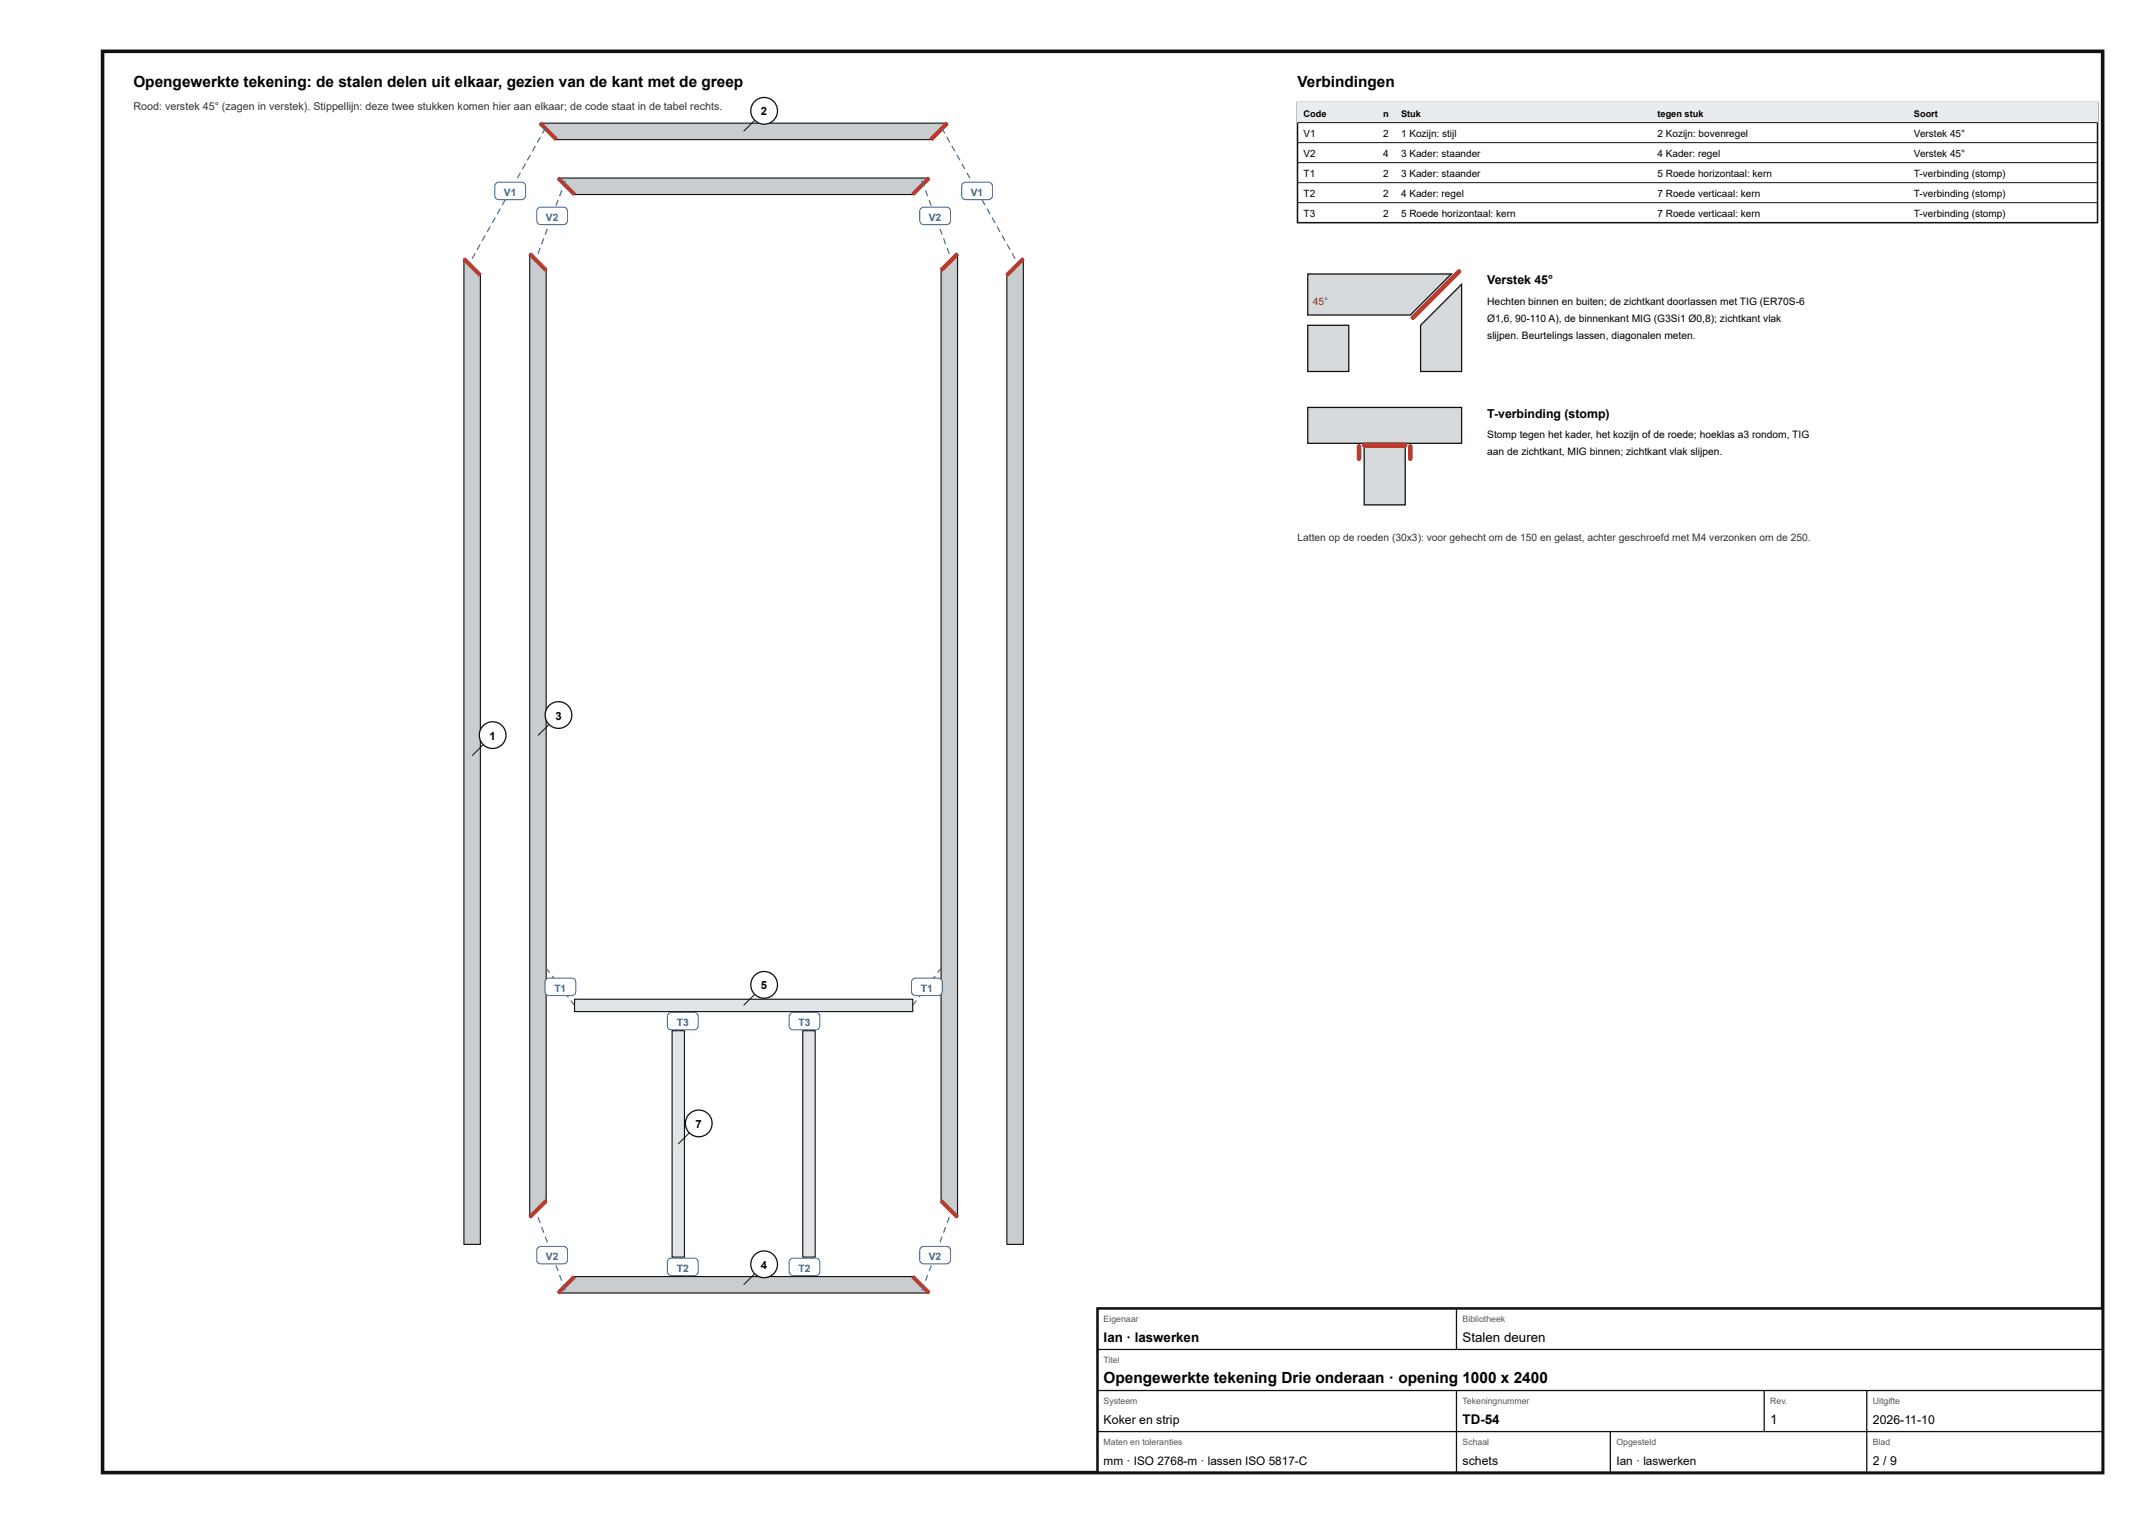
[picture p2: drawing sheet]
<svg xmlns="http://www.w3.org/2000/svg" width="420mm" height="297mm" viewBox="0 0 420 297" stroke-linecap="round" stroke-linejoin="round" font-family="sans-serif">
<path d="M20 10h390v277h-390z" fill="none" stroke="#111" stroke-width=".7" stroke-linecap="butt"/>
<path d="M90.5 50.4l3.2 3.2v188.9h-3.2z" fill="#c9cdd0"/>
<path d="M90.5 50.4l3.2 3.2v188.9h-3.2z" fill="none" stroke="#111" stroke-width=".22"/>
<path d="M90.5 50.4l3.2 3.2" fill="none" stroke="#c0392b" stroke-width=".8" stroke-linecap="butt"/>
<path d="M199.5 50.4v192.1h-3.2v-188.9z" fill="#c9cdd0"/>
<path d="M199.5 50.4v192.1h-3.2v-188.9z" fill="none" stroke="#111" stroke-width=".22"/>
<path d="M199.5 50.4l-3.2 3.2" fill="none" stroke="#c0392b" stroke-width=".8" stroke-linecap="butt"/>
<path d="M105.3 24h79.4l-3.2 3.2h-73z" fill="#c9cdd0"/>
<path d="M105.3 24h79.4l-3.2 3.2h-73z" fill="none" stroke="#111" stroke-width=".22"/>
<path d="M105.3 24l3.2 3.2M184.7 24l-3.2 3.2" fill="none" stroke="#c0392b" stroke-width=".8" stroke-linecap="butt"/>
<path d="M103.3 49.5l3.2 3.2v181.3l-3.2 3.2z" fill="#c9cdd0"/>
<path d="M103.3 49.5l3.2 3.2v181.3l-3.2 3.2z" fill="none" stroke="#111" stroke-width=".22"/>
<path d="M103.3 49.5l3.2 3.2M106.5 234l-3.2 3.2" fill="none" stroke="#c0392b" stroke-width=".8" stroke-linecap="butt"/>
<path d="M183.5 52.7l3.2-3.2v187.7l-3.2-3.2z" fill="#c9cdd0"/>
<path d="M183.5 52.7l3.2-3.2v187.7l-3.2-3.2z" fill="none" stroke="#111" stroke-width=".22"/>
<path d="M186.7 49.5l-3.2 3.2M183.5 234l3.2 3.2" fill="none" stroke="#c0392b" stroke-width=".8" stroke-linecap="butt"/>
<path d="M112 248.8h66l3.2 3.2h-72.4z" fill="#c9cdd0"/>
<path d="M112 248.8h66l3.2 3.2h-72.4z" fill="none" stroke="#111" stroke-width=".22"/>
<path d="M112 248.8l-3.2 3.2M178 248.8l3.2 3.2" fill="none" stroke="#c0392b" stroke-width=".8" stroke-linecap="butt"/>
<path d="M108.8 34.7h72.4l-3.2 3.2h-66z" fill="#c9cdd0"/>
<path d="M108.8 34.7h72.4l-3.2 3.2h-66z" fill="none" stroke="#111" stroke-width=".22"/>
<path d="M108.8 34.7l3.2 3.2M181.2 34.7l-3.2 3.2" fill="none" stroke="#c0392b" stroke-width=".8" stroke-linecap="butt"/>
<path d="M112 194.7h66v2.4h-66z" fill="#e2e5e7"/>
<path d="M112 194.7h66v2.4h-66z" fill="none" stroke="#111" stroke-width=".22"/>
<path d="M131 200.9h2.5v44.1h-2.5z" fill="#e2e5e7"/>
<path d="M131 200.9h2.5v44.1h-2.5z" fill="none" stroke="#111" stroke-width=".22"/>
<path d="M156.5 200.9h2.4v44.1h-2.4z" fill="#e2e5e7"/>
<path d="M156.5 200.9h2.4v44.1h-2.4z" fill="none" stroke="#111" stroke-width=".22"/>
<path d="M92.6 49.3l.1 .1-.5 1.1-.2-.1zM93.5 47.6l.2 .1-.6 1-.2-.1zM94.5 45.8l.2 .1-.6 1.1-.2-.1zM95.5 44.1l.2 .1-.6 1-.2-.1zM96.5 42.3l.2 .2-.6 1-.2-.1zM97.4 40.6l.2 .1-.5 1.1-.2-.2zM98.4 38.9l.2 .1-.6 1-.2-.1zM99.4 37.1l.2 .1-.6 1.1-.2-.1zM100.4 35.4l.2 .1-.6 1-.2-.1zM101.4 33.6l.2 .1-.6 1.1-.2-.1zM102.3 31.9l.2 .1-.6 1-.1-.1zM103.3 30.1l.2 .1-.6 1.1-.2-.1zM104.3 28.4l.2 .1-.6 1-.2-.1zM105.3 26.7l.2 .1-.6 1-.2-.1zM106.3 24.9l.2 .1-.6 1.1-.2-.1zM106.8 23.9l.2 .2-.2 .2-.1-.1z" fill="#1f5fa8"/>
<path d="M96.7 35.7l.6-.2h4.4a.8 .8 0 0 1 .8 .8v1.8a.8 .8 0 0 1-.8 .8h-4.4a.8 .8 0 0 1-.8-.8v-1.9z" fill="#fff"/>
<path d="M96.7 35.7l.6-.2h4.4a.8 .8 0 0 1 .8 .8v1.8a.8 .8 0 0 1-.8 .8h-4.4a.8 .8 0 0 1-.8-.8v-1.9z" fill="none" stroke="#1f5fa8" stroke-width=".2"/>
<path d="M197.3 49.4l.1-.1 .6 1.1-.2 .1zM196.3 47.7l.2-.1 .6 1-.2 .1zM195.3 45.9l.2-.1 .6 1.1-.2 .1zM194.3 44.2l.2-.1 .6 1-.2 .1zM193.3 42.5l.2-.2 .6 1.1-.2 .1zM192.4 40.7l.1-.1 .6 1-.2 .2zM191.4 39l.2-.1 .6 1-.2 .1zM190.4 37.2l.2-.1 .6 1.1-.2 .1zM189.4 35.5l.2-.1 .6 1-.2 .1zM188.4 33.7l.2-.1 .6 1.1-.2 .1zM187.5 32l.2-.1 .5 1-.2 .1zM186.5 30.2l.2-.1 .6 1.1-.2 .1zM185.5 28.5l.2-.1 .6 1-.2 .1zM184.5 26.8l.2-.1 .6 1-.2 .1zM183.5 25l.2-.1 .6 1.1-.2 .1zM183 24.1l.2-.2 .1 .3-.1 .1z" fill="#1f5fa8"/>
<path d="M187.8 35.7l.5-.2h4.4a.8 .8 0 0 1 .8 .8v1.8a.8 .8 0 0 1-.8 .8h-4.4a.8 .8 0 0 1-.8-.8v-1.9z" fill="#fff"/>
<path d="M187.8 35.7l.5-.2h4.4a.8 .8 0 0 1 .8 .8v1.8a.8 .8 0 0 1-.8 .8h-4.4a.8 .8 0 0 1-.8-.8v-1.9z" fill="none" stroke="#1f5fa8" stroke-width=".2"/>
<path d="M104.8 237.3l.2-.1 .4 1.1-.2 .1zM105.5 239.2l.2-.1 .4 1.1-.2 .1zM106.2 241l.2-.1 .4 1.2h-.2zM106.9 242.9l.2-.1 .4 1.1-.2 .1zM107.6 244.8l.2-.1 .4 1.1-.2 .1zM108.3 246.6h.2l.4 1.1-.2 .1zM109 248.5l.2-.1 .4 1.2h-.2zM109.7 250.4l.2-.1 .4 1.1-.2 .1z" fill="#1f5fa8"/>
<path d="M104.9 243.2l.6-.3h4.4a.8 .8 0 0 1 .8 .8v1.8a.8 .8 0 0 1-.8 .8h-4.4a.8 .8 0 0 1-.8-.8v-1.9z" fill="#fff"/>
<path d="M104.9 243.2l.6-.3h4.4a.8 .8 0 0 1 .8 .8v1.8a.8 .8 0 0 1-.8 .8h-4.4a.8 .8 0 0 1-.8-.8v-1.9z" fill="none" stroke="#1f5fa8" stroke-width=".2"/>
<path d="M105.2 48.3l.2 .1-.4 1.1-.2-.1zM105.9 46.4l.2 .1-.4 1.1-.2-.1zM106.6 44.6h.2l-.4 1.2-.2-.1zM107.3 42.7l.2 .1-.4 1.1-.2-.1zM108 40.8l.2 .1-.4 1.1-.2-.1zM108.7 38.9l.2 .1-.4 1.1h-.2zM109.4 37.1h.2l-.4 1.2-.2-.1zM110.1 35.2l.2 .1-.4 1.1-.2-.1z" fill="#1f5fa8"/>
<path d="M104.9 40.6l.6-.2h4.4a.8 .8 0 0 1 .8 .8v1.8a.8 .8 0 0 1-.8 .8h-4.4a.8 .8 0 0 1-.8-.8v-2z" fill="#fff"/>
<path d="M104.9 40.6l.6-.2h4.4a.8 .8 0 0 1 .8 .8v1.8a.8 .8 0 0 1-.8 .8h-4.4a.8 .8 0 0 1-.8-.8v-2z" fill="none" stroke="#1f5fa8" stroke-width=".2"/>
<path d="M185 237.2l.2 .1-.4 1.1-.2-.1zM184.3 239.1l.2 .1-.4 1.1-.2-.1zM183.6 240.9l.2 .1-.4 1.1h-.2zM182.9 242.8l.2 .1-.4 1.1-.2-.1zM182.2 244.7l.2 .1-.4 1.1-.2-.1zM181.5 246.6h.2l-.4 1.2-.2-.1zM180.8 248.4l.2 .1-.4 1.1h-.2zM180.1 250.3l.2 .1-.4 1.1-.2-.1z" fill="#1f5fa8"/>
<path d="M179.6 243.2l.5-.3h4.4a.8 .8 0 0 1 .8 .8v1.8a.8 .8 0 0 1-.8 .8h-4.4a.8 .8 0 0 1-.8-.8l.1-1.9z" fill="#fff"/>
<path d="M179.6 243.2l.5-.3h4.4a.8 .8 0 0 1 .8 .8v1.8a.8 .8 0 0 1-.8 .8h-4.4a.8 .8 0 0 1-.8-.8l.1-1.9z" fill="none" stroke="#1f5fa8" stroke-width=".2"/>
<path d="M184.6 48.4l.2-.1 .4 1.1-.2 .1zM183.9 46.5l.2-.1 .4 1.1-.2 .1zM183.2 44.6h.2l.4 1.1-.2 .1zM182.5 42.8l.2-.1 .4 1.1-.2 .1zM181.8 40.9l.2-.1 .4 1.1-.2 .1zM181.1 39l.2-.1 .4 1.2h-.2zM180.4 37.1h.2l.4 1.1-.2 .1zM179.7 35.3l.2-.1 .4 1.1-.2 .1z" fill="#1f5fa8"/>
<path d="M179.6 40.6l.5-.2h4.4a.8 .8 0 0 1 .8 .8v1.8a.8 .8 0 0 1-.8 .8h-4.4a.8 .8 0 0 1-.8-.8l.1-2z" fill="#fff"/>
<path d="M179.6 40.6l.5-.2h4.4a.8 .8 0 0 1 .8 .8v1.8a.8 .8 0 0 1-.8 .8h-4.4a.8 .8 0 0 1-.8-.8l.1-2z" fill="none" stroke="#1f5fa8" stroke-width=".2"/>
<path d="M111.2 195.1l.2-.2 .7 1-.2 .1zM110 193.5l.2-.2 .7 1-.2 .1zM108.8 191.9l.2-.2 .7 1-.2 .1zM107.6 190.3l.2-.2 .7 1-.2 .1zM106.4 188.8l.2-.2 .7 .9-.2 .1z" fill="#1f5fa8"/>
<path d="M106.5 190.9l.6-.3h4.4a.8 .8 0 0 1 .8 .8v1.8a.8 .8 0 0 1-.8 .8h-4.4a.8 .8 0 0 1-.8-.8v-1.9z" fill="#fff"/>
<path d="M106.5 190.9l.6-.3h4.4a.8 .8 0 0 1 .8 .8v1.8a.8 .8 0 0 1-.8 .8h-4.4a.8 .8 0 0 1-.8-.8v-1.9z" fill="none" stroke="#1f5fa8" stroke-width=".2"/>
<path d="M178.6 194.9l.2 .2-.7 .9-.2-.1zM179.8 193.3l.2 .2-.7 .9-.2-.1zM181 191.7l.2 .2-.7 .9-.2-.1zM182.2 190.1l.2 .2-.7 .9-.2-.1zM183.4 188.6l.2 .2-.7 .8-.2-.1z" fill="#1f5fa8"/>
<path d="M178 190.9l.5-.3h4.4a.8 .8 0 0 1 .8 .8v1.8a.8 .8 0 0 1-.8 .8h-4.4a.8 .8 0 0 1-.8-.8v-1.9z" fill="#fff"/>
<path d="M178 190.9l.5-.3h4.4a.8 .8 0 0 1 .8 .8v1.8a.8 .8 0 0 1-.8 .8h-4.4a.8 .8 0 0 1-.8-.8v-1.9z" fill="none" stroke="#1f5fa8" stroke-width=".2"/>
<path d="M132.1 245h.2l.6 1-.2 .1zM133 246.9l.2-.1 .5 1.1h-.2zM133.8 248.7l.2-.1 .1 .1-.2 .1z" fill="#1f5fa8"/>
<path d="M130.4 245.4l.5-.2h4.4a.8 .8 0 0 1 .8 .8v1.8a.8 .8 0 0 1-.8 .8h-4.4a.8 .8 0 0 1-.8-.8v-2z" fill="#fff"/>
<path d="M130.4 245.4l.5-.2h4.4a.8 .8 0 0 1 .8 .8v1.8a.8 .8 0 0 1-.8 .8h-4.4a.8 .8 0 0 1-.8-.8v-2z" fill="none" stroke="#1f5fa8" stroke-width=".2"/>
<path d="M132.7 199.7l.2 .1-.6 1.1-.2-.1zM133.5 197.9l.2 .1-.5 1.1-.2-.1zM133.9 197.1l.2 .1v.1l-.2-.1z" fill="#1f5fa8"/>
<path d="M130.4 197.5l.5-.2h4.4a.8 .8 0 0 1 .8 .8v1.8a.8 .8 0 0 1-.8 .8h-4.4a.8 .8 0 0 1-.8-.8v-1.9z" fill="#fff"/>
<path d="M130.4 197.5l.5-.2h4.4a.8 .8 0 0 1 .8 .8v1.8a.8 .8 0 0 1-.8 .8h-4.4a.8 .8 0 0 1-.8-.8v-1.9z" fill="none" stroke="#1f5fa8" stroke-width=".2"/>
<path d="M157.6 245h.2l-.5 1.1-.2-.1zM156.8 246.8l.2 .1-.5 1h-.2zM156 248.6l.2 .1-.1 .1-.2-.1z" fill="#1f5fa8"/>
<path d="M154.1 245.4l.6-.2h4.4a.8 .8 0 0 1 .8 .8v1.8a.8 .8 0 0 1-.8 .8h-4.4a.8 .8 0 0 1-.8-.8v-2z" fill="#fff"/>
<path d="M154.1 245.4l.6-.2h4.4a.8 .8 0 0 1 .8 .8v1.8a.8 .8 0 0 1-.8 .8h-4.4a.8 .8 0 0 1-.8-.8v-2z" fill="none" stroke="#1f5fa8" stroke-width=".2"/>
<path d="M157.1 199.8l.2-.1 .5 1.1-.2 .1zM156.3 198l.2-.1 .5 1.1-.2 .1zM155.9 197.2l.2-.1v.1l-.2 .1z" fill="#1f5fa8"/>
<path d="M154.1 197.5l.6-.2h4.4a.8 .8 0 0 1 .8 .8v1.8a.8 .8 0 0 1-.8 .8h-4.4a.8 .8 0 0 1-.8-.8v-1.9z" fill="#fff"/>
<path d="M154.1 197.5l.6-.2h4.4a.8 .8 0 0 1 .8 .8v1.8a.8 .8 0 0 1-.8 .8h-4.4a.8 .8 0 0 1-.8-.8v-1.9z" fill="none" stroke="#1f5fa8" stroke-width=".2"/>
<path d="M94.3 145.1l-2.2 2.2" fill="none" stroke="#111" stroke-width=".19"/>
<circle cx="96.1" cy="143.3" r="2.6" fill="#fff"/>
<circle cx="96.1" cy="143.3" r="2.6" fill="none" stroke="#111" stroke-width=".25"/>
<path d="M147.2 23.4l-2.2 2.2" fill="none" stroke="#111" stroke-width=".19"/>
<circle cx="149" cy="21.6" r="2.6" fill="#fff"/>
<circle cx="149" cy="21.6" r="2.6" fill="none" stroke="#111" stroke-width=".25"/>
<path d="M107.1 141.1l-2.2 2.2" fill="none" stroke="#111" stroke-width=".19"/>
<circle cx="108.9" cy="139.3" r="2.6" fill="#fff"/>
<circle cx="108.9" cy="139.3" r="2.6" fill="none" stroke="#111" stroke-width=".25"/>
<path d="M147.2 248.2l-2.2 2.2" fill="none" stroke="#111" stroke-width=".19"/>
<circle cx="149" cy="246.4" r="2.6" fill="#fff"/>
<circle cx="149" cy="246.4" r="2.6" fill="none" stroke="#111" stroke-width=".25"/>
<path d="M147.2 193.7l-2.2 2.2" fill="none" stroke="#111" stroke-width=".19"/>
<circle cx="149" cy="191.9" r="2.6" fill="#fff"/>
<circle cx="149" cy="191.9" r="2.6" fill="none" stroke="#111" stroke-width=".25"/>
<path d="M134.5 220.7l-2.2 2.2" fill="none" stroke="#111" stroke-width=".19"/>
<circle cx="136.2" cy="218.9" r="2.6" fill="#fff"/>
<circle cx="136.2" cy="218.9" r="2.6" fill="none" stroke="#111" stroke-width=".25"/>
<path d="M253 20h156v23.4h-156z" fill="none" stroke="#111" stroke-width=".3"/>
<path d="M253 20h156v3.9h-156z" fill="#e9ecee"/>
<path d="M253 23.9h156M253 27.8h156M253 31.7h156M253 35.6h156M253 39.5h156" fill="none" stroke="#111" stroke-width=".19"/>
<path d="M255 53.4h28l-8 8h-20z" fill="#d7dadc"/>
<path d="M255 53.4h28l-8 8h-20z" fill="none" stroke="#111" stroke-width=".25"/>
<path d="M255 63.4h8v9h-8z" fill="#d7dadc"/>
<path d="M255 63.4h8v9h-8z" fill="none" stroke="#111" stroke-width=".25"/>
<path d="M285 55.4v17h-8v-9z" fill="#d7dadc"/>
<path d="M285 55.4v17h-8v-9z" fill="none" stroke="#111" stroke-width=".25"/>
<path d="M284.5 52.9l-9 9" fill="none" stroke="#c0392b" stroke-width=".9"/>
<path d="M255 79.4h30v7h-30z" fill="#d7dadc"/>
<path d="M255 79.4h30v7h-30z" fill="none" stroke="#111" stroke-width=".25"/>
<path d="M266 86.4h8v12h-8z" fill="#d7dadc"/>
<path d="M266 86.4h8v12h-8z" fill="none" stroke="#111" stroke-width=".25"/>
<path d="M265 87v2.4M266 86.8h8M275 87v2.4" fill="none" stroke="#c0392b" stroke-width=".9"/>
<path d="M214 255h196v32h-196z" fill="#fff"/>
<path d="M214 255h196v32h-196z" fill="none" stroke="#111" stroke-width=".5"/>
<path d="M284 255v8M214 263h196M214 271h196M214 279h196M284 271v16M314 279v8M344 271v8M364 271v16" fill="none" stroke="#111" stroke-width=".25"/>
<g font-size="3">
<text x="26" y="17">Opengewerkte tekening: de stalen delen uit elkaar, gezien van de kant met de greep</text>
<text x="253" y="17">Verbindingen</text>
<text x="215.2" y="269.6">Opengewerkte tekening Drie onderaan · opening 1000 x 2400</text>
</g>
<g font-size="2.6">
<text x="215.2" y="261.6">Ian · laswerken</text>
<text x="285.2" y="261.6">Stalen deuren</text>
<text x="285.2" y="277.6">TD-54</text>
<text x="345.2" y="277.6">1</text>
</g>
<g font-size="2.4">
<text x="290" y="55.4">Verstek 45°</text>
<text x="290" y="81.4">T-verbinding (stomp)</text>
<text x="215.2" y="277.6">Koker en strip</text>
<text x="365.2" y="277.6">2026-11-10</text>
<text x="285.2" y="285.6">schets</text>
<text x="365.2" y="285.6">2 / 9</text>
</g>
<g font-size="2.3">
<text x="215.2" y="285.6">mm · ISO 2768-m · lassen ISO 5817-C</text>
<text x="315.2" y="285.6">Ian · laswerken</text>
</g>
<g font-size="2.2">
<text x="148.4" y="22.5">2</text>
<text x="108.3" y="140.2">3</text>
<text x="95.4" y="144.2">1</text>
<text x="148.4" y="192.8">5</text>
<text x="135.6" y="219.8">7</text>
<text x="148.4" y="247.3">4</text>
</g>
<text font-size="2.1" fill="#333" x="26" y="21.5">Rood: verstek 45° (zagen in verstek). Stippellijn: deze twee stukken komen hier aan elkaar; de code staat in de tabel rechts.</text>
<g font-size="2" fill="#1f5fa8">
<text x="98.3" y="38.2">V1</text>
<text x="189.3" y="38.2">V1</text>
<text x="106.4" y="43.1">V2</text>
<text x="181.1" y="43.1">V2</text>
<text x="108.1" y="193.3">T1</text>
<text x="179.6" y="193.3">T1</text>
<text x="132" y="200">T3</text>
<text x="155.7" y="200">T3</text>
<text x="106.4" y="245.6">V2</text>
<text x="181.1" y="245.6">V2</text>
<text x="132" y="247.9">T2</text>
<text x="155.7" y="247.9">T2</text>
</g>
<text font-size="2" fill="#c0392b" x="256" y="59.4">45°</text>
<g font-size="2">
<text x="290" y="59.4">Hechten binnen en buiten; de zichtkant doorlassen met TIG (ER70S-6</text>
<text x="290" y="62.7">Ø1,6, 90-110 A), de binnenkant MIG (G3Si1 Ø0,8); zichtkant vlak</text>
<text x="290" y="66">slijpen. Beurtelings lassen, diagonalen meten.</text>
<text x="290" y="85.4">Stomp tegen het kader, het kozijn of de roede; hoeklas a3 rondom, TIG</text>
<text x="290" y="88.7">aan de zichtkant, MIG binnen; zichtkant vlak slijpen.</text>
</g>
<text font-size="2" fill="#333" x="253" y="105.4">Latten op de roeden (30x3): voor gehecht om de 150 en gelast, achter geschroefd met M4 verzonken om de 250.</text>
<g font-size="1.9">
<text x="254.2" y="26.6">V1</text>
<text x="269.7" y="26.6">2</text>
<text x="273.2" y="26.6">1 Kozijn: stijl</text>
<text x="323.2" y="26.6">2 Kozijn: bovenregel</text>
<text x="373.2" y="26.6">Verstek 45°</text>
<text x="254.2" y="30.5">V2</text>
<text x="254.2" y="34.4">T1</text>
<text x="269.7" y="30.5">4</text>
<text x="269.7" y="34.4">2</text>
<text x="273.2" y="30.5">3 Kader: staander</text>
<text x="273.2" y="34.4">3 Kader: staander</text>
<text x="323.2" y="30.5">4 Kader: regel</text>
<text x="323.2" y="34.4">5 Roede horizontaal: kern</text>
<text x="373.2" y="30.5">Verstek 45°</text>
<text x="373.2" y="34.4">T-verbinding (stomp)</text>
<text x="254.2" y="38.3">T2</text>
<text x="269.7" y="38.3">2</text>
<text x="273.2" y="38.3">4 Kader: regel</text>
<text x="323.2" y="38.3">7 Roede verticaal: kern</text>
<text x="373.2" y="38.3">T-verbinding (stomp)</text>
<text x="254.2" y="42.2">T3</text>
<text x="269.7" y="42.2">2</text>
<text x="273.2" y="42.2">5 Roede horizontaal: kern</text>
<text x="323.2" y="42.2">7 Roede verticaal: kern</text>
<text x="373.2" y="42.2">T-verbinding (stomp)</text>
</g>
<g font-size="1.8">
<text x="254.2" y="22.7">Code</text>
<text x="269.7" y="22.7">n</text>
<text x="273.2" y="22.7">Stuk</text>
<text x="323.2" y="22.7">tegen stuk</text>
<text x="373.2" y="22.7">Soort</text>
</g>
<g font-size="1.7" fill="#555">
<text x="215.2" y="257.6">Eigenaar</text>
<text x="285.2" y="257.6">Bibliotheek</text>
<text x="215.2" y="265.6">Titel</text>
<text x="215.2" y="273.6">Systeem</text>
<text x="285.2" y="273.6">Tekeningnummer</text>
<text x="345.2" y="273.6">Rev.</text>
<text x="365.2" y="273.6">Uitgifte</text>
<text x="215.2" y="281.6">Maten en toleranties</text>
<text x="285.2" y="281.6">Schaal</text>
<text x="315.2" y="281.6">Opgesteld</text>
<text x="365.2" y="281.6">Blad</text>
</g>
</svg>
